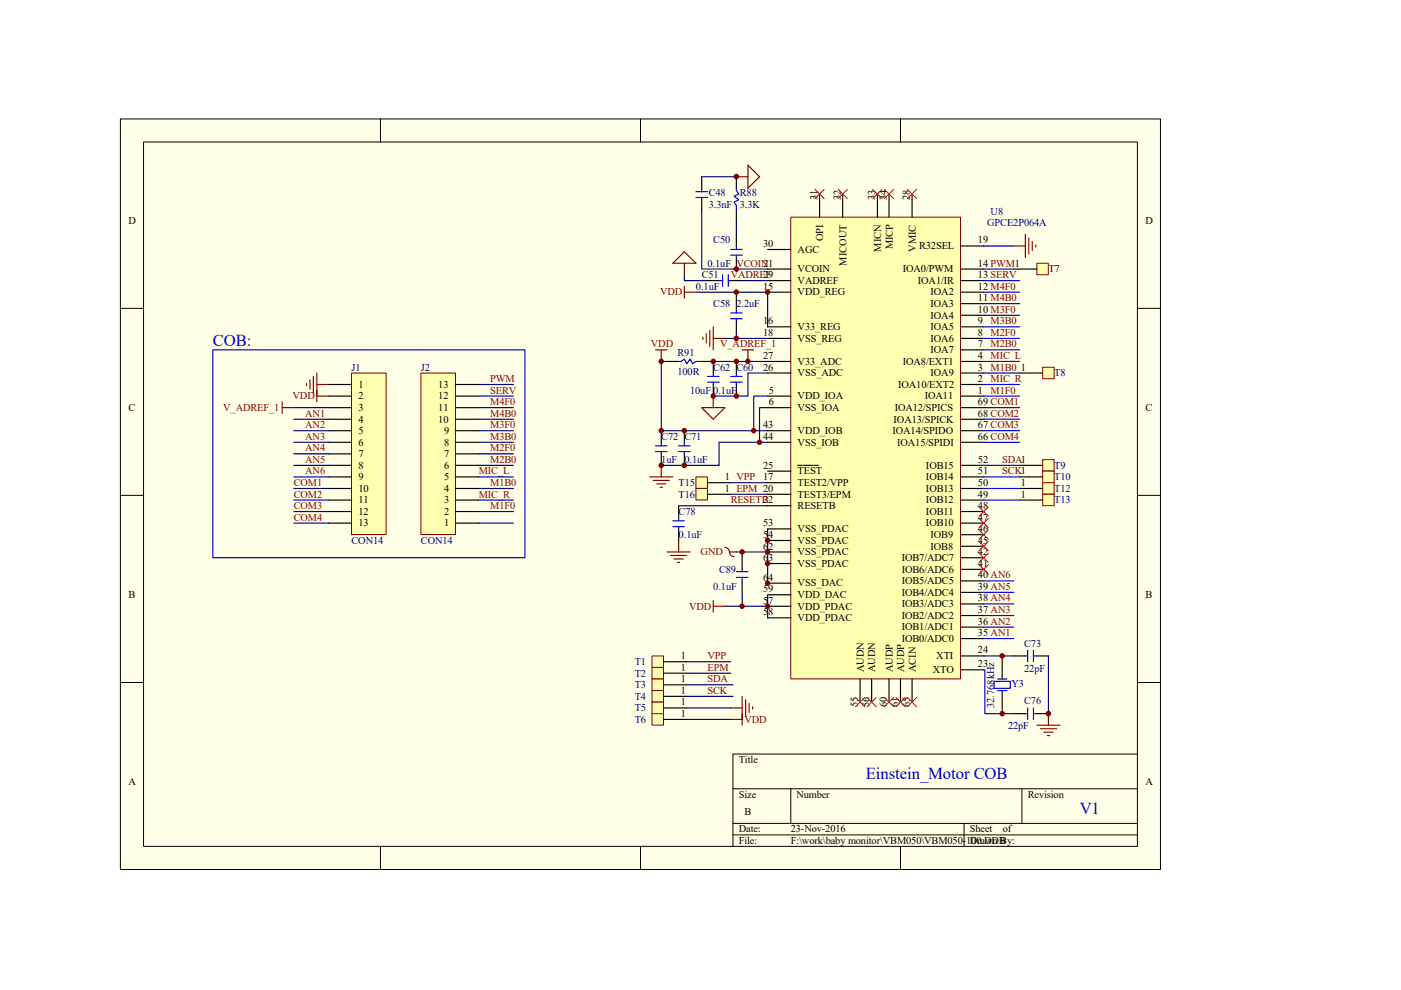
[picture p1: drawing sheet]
<svg xmlns="http://www.w3.org/2000/svg" width="297mm" height="210mm" viewBox="0 0 297 210" stroke-linecap="round" stroke-linejoin="round" font-family="sans-serif">
<path d="M25.5 25.2h220.5v159.2h-220.5z" fill="#ffffe8"/>
<g fill="none" stroke="#000" stroke-width=".21">
<path d="M25.5 25.2h220.5v159.2h-220.5zM30.4 30.1h210.7v149.4h-210.7zM80.7 25.2v4.9M135.8 25.2v4.9M190.9 25.2v4.9M25.5 65.4h4.9M241.2 65.4h4.9M25.5 105.1h4.9M241.2 105.1h4.9M25.5 144.8h4.9M241.2 144.8h4.9M241.2 159.9h-85.8v19.6"/>
<path d="M80.7 179.5v4.9M135.8 179.5v4.9M155.4 167.3h85.8M155.4 174.6h85.8M155.4 177.1h85.8M167.7 167.3v7.3M190.9 179.5v4.9M204.4 174.6v4.9M216.7 167.3v7.3"/>
</g>
<path d="M167.7 46.1h35.9v97.9h-35.9z" fill="#ffffb0"/>
<path d="M167.7 46.1h35.9v97.9h-35.9z" fill="none" stroke="#800000" stroke-width=".21"/>
<g fill="none" stroke="#000" stroke-width=".24">
<path d="M156.1 37.5v2.4M156.1 44.8v2.5M156.1 49.7v2.5M156.1 54.6v2.5M162.7 59.5h5M162.7 57.1h5M162.7 52.9h5M173.8 41.1v5M178.7 41.1v5M186 41.1v5M188.5 41.1v5M193.4 41.1v5"/>
<path d="M203.7 59.5h4.9M203.7 57.1h4.9M203.7 52.2h4.9M162.7 79.1h5M162.7 76.7h5M162.7 71.8h5M162.7 69.3h5M162.7 62h5M203.7 79.1h4.9M203.7 76.7h4.9M203.7 74.2h4.9M203.7 71.8h4.9"/>
<path d="M203.7 69.3h4.9M203.7 66.9h4.9M203.7 64.4h4.9M203.7 62h4.9M162.7 93.8h5M162.7 91.4h5M162.7 86.5h5M162.7 84h5M162.7 99.9h5M169.1 98.7h1M170.3 98.7h2M172.5 98.7h1"/>
<path d="M203.7 98.7h4.9M203.7 93.8h4.9M203.7 91.4h4.9M203.7 88.9h4.9M203.7 86.5h4.9M203.7 84h4.9M203.7 81.6h4.9M162.7 102.4h5M162.7 104.8h5M162.7 107.3h5M162.7 112.2h5M162.7 114.6h5"/>
<path d="M162.7 117.1h5M162.7 119.5h5M203.7 118.3h4.9M203.7 115.9h4.9M203.7 113.4h4.9M203.7 111h4.9M203.7 108.5h4.9M203.7 106.1h4.9M203.7 103.6h4.9M203.7 101.2h4.9M162.7 123.7h5M162.7 126.2h5"/>
<path d="M162.7 128.6h5M162.7 131h5M203.7 135.4h4.9M203.7 133h4.9M203.7 130.6h4.9M203.7 128.1h4.9M203.7 125.6h4.9M203.7 123.2h4.9M203.7 120.8h4.9M203.7 139.1h4.9M212.5 139.1v4.9M214.9 139.1h2.5"/>
<path d="M219.8 139.1h2.5M182.3 144v4.9M184.8 144v4.9M188.5 144v4.9M190.9 144v4.9M193.4 144v4.9M203.7 142.1h4.9M212.5 146.5v4.9M214.9 151.4h2.5M219.8 151.4h2.5"/>
</g>
<g fill="none" stroke="#00f" stroke-width=".24">
<path d="M156.1 39.9v.5l.5 .7-1 .5 1 .8-1 .5 .5 .7v1.2M154.9 54.1h2.4M154.9 52.9h2.4M156.1 52.2v.7M156.1 54.1v.5M217.4 139.1h.5M217.9 137.9v2.5M219.1 139.1h.7M219.1 137.9v2.5M210.8 144.5h3.4v1.5h-3.4zM211.5 144h2M211.5 146.5h2"/>
<path d="M217.4 151.4h.5M217.9 150.2v2.4M219.1 151.4h.7M219.1 150.2v2.4"/>
</g>
<path d="M208.8 139.1h6.1M222.3 139.1v12.3" fill="none" stroke="#000080" stroke-width=".24"/>
<path d="M214.9 52.2h2.5M217.4 49.7v4.9M218.1 50.5v3.4M218.9 51.2v1.9M219.6 51.9v.5M219.8 153.8h4.9M220.6 154.6h3.4M221.3 155.3h2M222.1 156h.4M222.3 151.4v2.4" fill="none" stroke="#800000" stroke-width=".24"/>
<path d="M219.9 55.9h2.4v2.4h-2.4z" fill="#ffffb0"/>
<path d="M219.8 55.8h2.5v2.5h-2.5z" fill="none" stroke="#800000" stroke-width=".21"/>
<path d="M214.9 57.1h4.9" fill="none" stroke="#000" stroke-width=".24"/>
<path d="M221.1 97.5h2.4v2.4h-2.4z" fill="#ffffb0"/>
<path d="M221.1 97.5h2.4v2.4h-2.4z" fill="none" stroke="#800000" stroke-width=".21"/>
<path d="M216.2 98.7h4.9" fill="none" stroke="#000" stroke-width=".24"/>
<path d="M221.1 99.9h2.4v2.5h-2.4z" fill="#ffffb0"/>
<path d="M221.1 99.9h2.4v2.5h-2.4z" fill="none" stroke="#800000" stroke-width=".21"/>
<path d="M216.2 101.2h4.9" fill="none" stroke="#000" stroke-width=".24"/>
<path d="M221.1 77.9h2.4v2.4h-2.4z" fill="#ffffb0"/>
<path d="M221.1 77.9h2.4v2.4h-2.4z" fill="none" stroke="#800000" stroke-width=".21"/>
<path d="M216.2 79.1h4.9" fill="none" stroke="#000" stroke-width=".24"/>
<path d="M221.1 102.4h2.4v2.4h-2.4z" fill="#ffffb0"/>
<path d="M221.1 102.4h2.4v2.4h-2.4z" fill="none" stroke="#800000" stroke-width=".21"/>
<path d="M216.2 103.6h4.9" fill="none" stroke="#000" stroke-width=".24"/>
<path d="M221.1 104.9h2.4v2.4h-2.4z" fill="#ffffb0"/>
<path d="M221.1 104.8h2.4v2.5h-2.4z" fill="none" stroke="#800000" stroke-width=".21"/>
<g fill="none" stroke="#000" stroke-width=".24">
<path d="M148.8 37.5v2.4M148.8 42.4v2.4M150 59.5h2.5M154.9 59.5h2.4M141.4 76.7h2.5M148.8 76.7h2.4v2.4M156.1 63.2v2.4M156.1 68.1v2.4M156.1 76.7v2.4M140.2 91.4v2.4M140.2 96.3v2.4M145.1 91.4v2.4"/>
<path d="M145.1 96.3v2.4M151.2 81.6v2.4M156.1 81.6v2.4M216.2 106.1h4.9"/>
</g>
<g fill="none" stroke="#00f" stroke-width=".24">
<path d="M148.8 39.9v.8M147.5 41.9h2.5M147.5 40.7h2.5M148.8 41.9v.5M152.5 59.5h.7M153.2 58.3v2.4M154.4 59.5h.5M154.4 58.3v2.4M143.9 76.7h.5l.7-.5 .5 1 .7-1 .5 1 .7-.5h1.3M150 79.8h2.5M151.2 79.1v.7M154.9 67.6h2.4"/>
<path d="M154.9 66.4h2.4M154.9 79.8h2.4M156.1 65.6v.8M156.1 67.6v.5M156.1 79.1v.7M139 95.8h2.4M139 94.6h2.4M140.2 93.8v.8M140.2 95.8v.5M143.9 95.8h2.4M143.9 94.6h2.4M145.1 93.8v.8"/>
<path d="M145.1 95.8v.5M150 81.1h2.5M151.2 81.1v.5M154.9 81.1h2.4M156.1 81.1v.5"/>
</g>
<g fill="none" stroke="#000080" stroke-width=".24">
<path d="M148.8 37.5h7.3M145.1 58.3v1.2h4.9M148.8 44.8v12.3h13.9M156.1 47.3v2.4M157.3 59.5h5.4M141.4 76.7h-1.2v14.7h19.6M147.5 62h15.2v7.3M151.2 76.7h11.5M153.7 71.8h2.4M156.1 70.5v1.3h6.6M156.1 62v1.2M162.7 79.1h-4.1v4.9h-7.4"/>
<path d="M161 93.8h-8.5v4.9h-12.3M162.7 84h-2.9v7.4h2.9M162.7 86.5h-1.7v7.3h1.7"/>
</g>
<g fill="none" stroke="#800000" stroke-width=".24">
<path d="M156.1 37.5h2.5M158.6 35l2.4 2.5-2.4 2.4zM145.1 53.4l2.4 2.4h-4.8zM145.1 55.8v2.5M149 71.5v.5M149.8 70.8v1.9M150.5 70.1v3.4M151.2 71.8h2.5M151.2 69.3v4.9M140.2 98.7v2.5M148.8 86.5h4.9l-2.5 2.4zM151.2 84v2.5"/>
<path d="M137.7 101.2h5M138.5 101.9h3.4M139.2 102.6h2M140 103.4h.5"/>
</g>
<path d="M147.6 101.2h2.4v2.4h-2.4z" fill="#ffffb0"/>
<path d="M147.5 101.2h2.5v2.4h-2.5z" fill="none" stroke="#800000" stroke-width=".21"/>
<path d="M150 102.4h4.9" fill="none" stroke="#000" stroke-width=".24"/>
<path d="M147.6 103.6h2.4v2.4h-2.4z" fill="#ffffb0"/>
<path d="M147.5 103.6h2.5v2.4h-2.5z" fill="none" stroke="#800000" stroke-width=".21"/>
<path d="M143.9 107.3v2.4M143.9 112.2v2.4M150 104.8h4.9M157.3 118.3v2.5M157.3 123.2v2.4" fill="none" stroke="#000" stroke-width=".24"/>
<g fill="none" stroke="#000080" stroke-width=".24">
<path d="M62.3 86.5h7.3M62.3 88.9h7.3M62.3 91.4h7.3M62.3 93.8h7.3M62.3 96.3h7.3M62.3 98.7h7.3M101.5 81.6h7.3M101.5 84h7.3M101.5 86.5h7.3M101.5 88.9h7.3M101.5 91.4h7.3M101.5 93.8h7.3"/>
<path d="M101.5 96.3h7.3M101.5 98.7h7.3M62.3 101.2h7.3M62.3 103.6h7.3M62.3 106.1h7.3M62.3 108.5h7.3M62.3 111h7.3M101.5 101.2h7.3M101.5 103.6h7.3M101.5 106.1h7.3M101.5 108.5h7.3M101.5 111h7.3"/>
<path d="M143.9 107.3h18.8M154.9 104.8h7.8M154.9 102.4h7.8M156.1 117.1h6.6M157.3 117.1v1.2M162.7 112.2v11.7M157.3 125.6v3h-3.6M157.3 128.6h5.4M162.7 126.2v4.8M147.5 140.4h7.4M147.5 142.8h7.4"/>
</g>
<g fill="none" stroke="#00f" stroke-width=".24">
<path d="M208.6 52.2h6.3M208.6 57.1h6.3M208.6 59.5h7.6M208.6 62h7.6M208.6 64.4h7.6M208.6 66.9h7.6M208.6 69.3h7.6M208.6 71.8h7.6M208.6 74.2h7.6M208.6 79.1h7.6M208.6 76.7h7.6M208.6 98.7h7.6"/>
<path d="M208.6 81.6h7.6M208.6 84h7.6M208.6 86.5h7.6M208.6 88.9h7.6M208.6 91.4h7.6M208.6 93.8h7.6M142.7 111.7h2.4M142.7 110.5h2.4M143.9 109.7v.8M143.9 111.7v.5M208.6 101.2h7.6M208.6 103.6h7.6"/>
<path d="M208.6 106.1h7.6M156.1 121.2h2.5M156.1 122.5h2.5M157.3 120.8v.4M157.3 122.5v.7M208.6 139.1h.2M208.6 123.2h6.3M208.6 125.6h6.3M208.6 128.1h6.3M208.6 130.6h6.3M208.6 133h6.3M208.6 135.4h6.3"/>
<path d="M208.6 142.1h.2v9.3h6.1"/>
</g>
<g fill="none" stroke="#800000" stroke-width=".24">
<path d="M66.4 79.8v3.5M67.2 79.1v6.1M139 74.2h2.4M140.2 74.2v2.5M145.1 60.7v2.5M145.1 62h2.4M157.3 74.2h2.5M158.6 74.2v2.5M59.8 85.2v2.5M59.8 86.5h2.5M65 81.3v.5M65.7 80.6v1.9"/>
<path d="M67.2 81.6h2.4M67.2 84h2.4M141.4 117.1h4.9M142.2 117.8h3.4M142.9 118.6h2M143.6 119.3h.5M143.9 114.6v2.5M153.7 116.1a.97 .97 0 0 1 .9 1M156.1 117.1h-1.4a.97 .97 0 0 0 .9 .9M151.2 128.6h2.5M151.2 127.4v2.4M154.9 150.2h2.4"/>
<path d="M154.9 152.6h2.4M157.3 147.7v6.1M158.1 148.4v3.5M158.8 149.2v1.9M159.6 149.9v.5"/>
</g>
<g fill="none" stroke="#f00" stroke-width=".21">
<path d="M172.8 40.2l1.9 1.9M174.7 40.2l-1.9 1.9M177.7 40.2l2 1.9M179.7 40.2l-2 1.9M185 40.2l2 1.9M187 40.2l-2 1.9M187.5 40.2l2 1.9M189.5 40.2l-2 1.9M192.4 40.2l1.9 1.9M194.3 40.2l-1.9 1.9M207.6 107.5l1.9 2M207.6 110l1.9 1.9"/>
<path d="M207.6 112.4l1.9 2M207.6 114.9l1.9 1.9M207.6 117.3l1.9 2M207.6 119.8l1.9 1.9M209.5 107.5l-1.9 2M209.5 110l-1.9 1.9M209.5 112.4l-1.9 2M209.5 114.9l-1.9 1.9M209.5 117.3l-1.9 2M209.5 119.8l-1.9 1.9M181.4 147.9l1.9 2M183.3 147.9l-1.9 2"/>
<path d="M183.8 147.9l2 2M185.8 147.9l-2 2M187.5 147.9l2 2M189.5 147.9l-2 2M189.9 147.9l2 2M191.9 147.9l-2 2M192.4 147.9l1.9 2M194.3 147.9l-1.9 2"/>
</g>
<path d="M74.5 79.1h7.4v34.3h-7.4z" fill="#ffffb0"/>
<path d="M74.5 79.1h7.4v34.3h-7.4z" fill="none" stroke="#800000" stroke-width=".21"/>
<g fill="none" stroke="#000" stroke-width=".24">
<path d="M69.6 81.6h4.9M69.6 84h4.9M69.6 86.5h4.9M69.6 88.9h4.9M69.6 91.4h4.9M69.6 93.8h4.9M69.6 96.3h4.9M69.6 98.7h4.9M69.6 101.2h4.9M69.6 103.6h4.9M69.6 106.1h4.9M69.6 108.5h4.9"/>
<path d="M69.6 111h4.9"/>
</g>
<path d="M89.3 79.1h7.3v34.3h-7.3z" fill="#ffffb0"/>
<path d="M89.2 79.1h7.4v34.3h-7.4z" fill="none" stroke="#800000" stroke-width=".21"/>
<g fill="none" stroke="#000" stroke-width=".24">
<path d="M96.6 98.7h4.9M96.6 96.3h4.9M96.6 93.8h4.9M96.6 91.4h4.9M96.6 88.9h4.9M96.6 86.5h4.9M96.6 84h4.9M96.6 81.6h4.9M96.6 111h4.9M96.6 108.5h4.9M96.6 106.1h4.9M96.6 103.6h4.9"/>
<path d="M96.6 101.2h4.9"/>
</g>
<path d="M138.3 139.1h2.4v2.5h-2.4z" fill="#ffffb0"/>
<path d="M138.2 139.1h2.5v2.5h-2.5z" fill="none" stroke="#800000" stroke-width=".21"/>
<path d="M140.7 140.4h4.9" fill="none" stroke="#000" stroke-width=".24"/>
<path d="M138.3 141.6h2.4v2.4h-2.4z" fill="#ffffb0"/>
<path d="M138.2 141.6h2.5v2.4h-2.5z" fill="none" stroke="#800000" stroke-width=".21"/>
<path d="M140.7 142.8h4.9" fill="none" stroke="#000" stroke-width=".24"/>
<path d="M138.3 144h2.4v2.5h-2.4z" fill="#ffffb0"/>
<path d="M138.2 144h2.5v2.5h-2.5z" fill="none" stroke="#800000" stroke-width=".21"/>
<path d="M140.7 145.2h4.9" fill="none" stroke="#000" stroke-width=".24"/>
<path d="M138.3 146.5h2.4v2.4h-2.4z" fill="#ffffb0"/>
<path d="M138.2 146.5h2.5v2.4h-2.5z" fill="none" stroke="#800000" stroke-width=".21"/>
<path d="M140.7 147.7h4.9" fill="none" stroke="#000" stroke-width=".24"/>
<path d="M138.3 148.9h2.4v2.4h-2.4z" fill="#ffffb0"/>
<path d="M138.2 148.9h2.5v2.4h-2.5z" fill="none" stroke="#800000" stroke-width=".21"/>
<path d="M140.7 150.2h4.9" fill="none" stroke="#000" stroke-width=".24"/>
<path d="M138.3 151.4h2.4v2.4h-2.4z" fill="#ffffb0"/>
<path d="M138.2 151.4h2.5v2.4h-2.5z" fill="none" stroke="#800000" stroke-width=".21"/>
<path d="M140.7 152.6h4.9" fill="none" stroke="#000" stroke-width=".24"/>
<path d="M145.6 140.4h1.9M145.6 142.8h1.9M145.6 145.2h9.8M145.6 147.7h9.8M145.6 150.2h9.3M145.6 152.6h9.3" fill="none" stroke="#000080" stroke-width=".24"/>
<path d="M45.1 74.2h66.2v44.1h-66.2z" fill="none" stroke="#00f" stroke-width=".24"/>
<g fill="#800000" stroke="#800000" stroke-width=".21">
<circle cx="162.7" cy="114.6" r=".48"/>
<circle cx="162.7" cy="123.7" r=".48"/>
<circle cx="162.7" cy="62" r=".48"/>
<circle cx="162.7" cy="117.1" r=".48"/>
<circle cx="162.7" cy="119.5" r=".48"/>
<circle cx="162.7" cy="128.6" r=".48"/>
<circle cx="156.1" cy="37.5" r=".49"/>
<circle cx="156.1" cy="57.1" r=".48"/>
<circle cx="212.5" cy="151.4" r=".48"/>
<circle cx="212.5" cy="139.1" r=".48"/>
<circle cx="222.3" cy="151.4" r=".48"/>
<circle cx="156.1" cy="62" r=".48"/>
<circle cx="156.1" cy="71.8" r=".49"/>
<circle cx="156.1" cy="84" r=".48"/>
<circle cx="156.1" cy="76.7" r=".48"/>
<circle cx="151.2" cy="84" r=".48"/>
<circle cx="151.2" cy="76.7" r=".48"/>
<circle cx="145.1" cy="98.7" r=".49"/>
<circle cx="145.1" cy="91.3" r=".48"/>
<circle cx="140.2" cy="98.7" r=".48"/>
<circle cx="140.2" cy="91.3" r=".48"/>
<circle cx="159.8" cy="91.3" r=".48"/>
<circle cx="161" cy="93.8" r=".48"/>
<circle cx="157.3" cy="128.6" r=".48"/>
<circle cx="157.3" cy="117.1" r=".48"/>
<circle cx="158.6" cy="76.7" r=".48"/>
<circle cx="140.2" cy="76.7" r=".48"/>
</g>
<g font-size="3.5" fill="#00f">
<text x="45.1" y="73.4">COB:</text>
<text x="183.6" y="165.3">Einstein_Motor COB</text>
<text x="228.9" y="172.6">V1</text>
</g>
<g font-size="2.2" fill="#000080">
<text x="150.3" y="41.6">C48</text>
<text x="156.9" y="41.6">R88</text>
<text x="150.3" y="44">3.3nF</text>
<text x="156.9" y="44">3.3K</text>
<text x="209.3" y="48">GPCE2P064A</text>
<text x="210" y="45.5">U8</text>
<text x="151.2" y="51.6">C50</text>
<text x="148.8" y="59">C51</text>
<text x="150" y="56.6">0.1uF VCOIN</text>
<text x="222.3" y="57.8">T7</text>
<text x="147.5" y="61.4">0.1uF</text>
<text x="151.2" y="65.1">C58 2.2uF</text>
<text x="143.6" y="75.4">R91</text>
<text x="74.5" y="78.6">J1</text>
<text x="89.2" y="78.6">J2</text>
<text x="143.6" y="79.6">100R</text>
<text x="146.3" y="83.5">10uF 0.1uF</text>
<text x="151.2" y="78.6">C62 C60</text>
<text x="223.5" y="79.8">T8</text>
<text x="140.2" y="93.3">C72 C71</text>
<text x="140.2" y="98.2">1uF 0.1uF</text>
<text x="223.5" y="99.4">T9</text>
<text x="223.5" y="101.9">T10</text>
<text x="143.9" y="103.1">T15</text>
<text x="143.9" y="105.5">T16</text>
<text x="223.5" y="104.3">T12</text>
<text x="223.5" y="106.8">T13</text>
<text x="143.9" y="109.2">C78</text>
<text x="74.5" y="115.3">CON14</text>
<text x="89.2" y="115.3">CON14</text>
<text x="143.9" y="114.1">0.1uF</text>
<text x="151.2" y="125.1">0.1uF</text>
<text x="152.5" y="121.5">C89</text>
<text x="217.1" y="137.1">C73</text>
<text x="134.6" y="141.1">T1</text>
<text x="134.6" y="143.5">T2</text>
<text x="217.1" y="142.5">22pF</text>
<text x="134.6" y="145.9">T3</text>
<text x="134.6" y="148.4">T4</text>
<text x="214.5" y="145.7">Y3</text>
<text x="217.1" y="149.4">C76</text>
<text x="134.6" y="150.9">T5</text>
<text x="134.6" y="153.3">T6</text>
<text x="210.8" y="150.2" transform="rotate(-90 210.8 150.2)">32.768kHz</text>
<text x="213.7" y="154.5">22pF</text>
</g>
<g font-size="2.2">
<text x="27.2" y="47.5">D</text>
<text x="173.3" y="42.4" transform="rotate(-90 173.3 42.4)">31</text>
<text x="178.2" y="42.4" transform="rotate(-90 178.2 42.4)">32</text>
<text x="185.6" y="42.4" transform="rotate(-90 185.6 42.4)">33</text>
<text x="188" y="42.4" transform="rotate(-90 188 42.4)">34</text>
<text x="192.9" y="42.4" transform="rotate(-90 192.9 42.4)">28</text>
<text x="242.9" y="47.5">D</text>
<text x="161.8" y="52.4">30</text>
<text x="169.1" y="53.6">AGC</text>
<text x="174.6" y="51.2" transform="rotate(-90 174.6 51.2)">OPI</text>
<text x="186.8" y="53.4" transform="rotate(-90 186.8 53.4)">MICN</text>
<text x="189.3" y="52.9" transform="rotate(-90 189.3 52.9)">MICP</text>
<text x="194.2" y="53.4" transform="rotate(-90 194.2 53.4)">VMIC</text>
<text x="194.9" y="52.9">R32SEL</text>
<text x="207.3" y="51.6">19</text>
<text x="161.8" y="56.6">21</text>
<text x="161.8" y="59">29</text>
<text x="169.1" y="57.8">VCOIN</text>
<text x="179.5" y="56.3" transform="rotate(-90 179.5 56.3)">MICOUT</text>
<text x="191.4" y="57.8">IOA0/PWM</text>
<text x="207.3" y="59">13 SERV</text>
<text x="207.3" y="56.6">14 PWM1</text>
<text x="161.8" y="61.4">15</text>
<text x="169.1" y="60.2">VADREF</text>
<text x="169.1" y="62.7">VDD_REG</text>
<text x="194.6" y="60.2">IOA1/IR</text>
<text x="197.3" y="65.1">IOA3</text>
<text x="197.3" y="62.7">IOA2</text>
<text x="207.3" y="63.9">11 M4B0</text>
<text x="207.3" y="61.4">12 M4F0</text>
<text x="161.8" y="68.8">16</text>
<text x="161.8" y="71.2">18</text>
<text x="169.1" y="70">V33_REG</text>
<text x="197.3" y="70">IOA5</text>
<text x="197.3" y="67.6">IOA4</text>
<text x="207.3" y="71.2">8</text>
<text x="207.3" y="68.8">9</text>
<text x="207.3" y="66.3">10 M3F0</text>
<text x="161.8" y="76.1">27</text>
<text x="169.1" y="72.5">VSS_REG</text>
<text x="169.1" y="77.4">V33_ADC</text>
<text x="191.4" y="77.4">IOA8/EXT1</text>
<text x="197.3" y="74.9">IOA7</text>
<text x="197.3" y="72.5">IOA6</text>
<text x="207.3" y="76.1">4</text>
<text x="207.3" y="73.7">7</text>
<text x="76" y="82.3">1</text>
<text x="92.9" y="82.3">13</text>
<text x="161.8" y="78.6">26</text>
<text x="163" y="83.5">5</text>
<text x="169.1" y="79.8">VSS_ADC</text>
<text x="190.4" y="82.3">IOA10/EXT2</text>
<text x="197.3" y="79.8">IOA9</text>
<text x="207.3" y="81">2</text>
<text x="207.3" y="78.6">3</text>
<text x="207.3" y="83.5">1</text>
<text x="216.4" y="78.6">1</text>
<text x="27.2" y="87.2">C</text>
<text x="76" y="84.7">2</text>
<text x="76" y="87.2">3</text>
<text x="76" y="89.6">4</text>
<text x="92.9" y="89.6">10</text>
<text x="92.9" y="87.2">11</text>
<text x="92.9" y="84.7">12</text>
<text x="163" y="85.9">6</text>
<text x="169.1" y="84.7">VDD_IOA</text>
<text x="169.1" y="87.2">VSS_IOA</text>
<text x="189.5" y="89.6">IOA13/SPICK</text>
<text x="189.7" y="87.2">IOA12/SPICS</text>
<text x="196.1" y="84.7">IOA11</text>
<text x="207.3" y="88.4">68 COM2</text>
<text x="207.3" y="85.9">69 COM1</text>
<text x="242.9" y="87.2">C</text>
<text x="76" y="92.1">5</text>
<text x="76" y="94.5">6</text>
<text x="94.1" y="94.5">8</text>
<text x="94.1" y="92.1">9</text>
<text x="161.8" y="90.8">43</text>
<text x="161.8" y="93.3">44</text>
<text x="169.1" y="92.1">VDD_IOB</text>
<text x="169.1" y="94.5">VSS_IOB</text>
<text x="189.2" y="92.1">IOA14/SPIDO</text>
<text x="190.2" y="94.5">IOA15/SPIDI</text>
<text x="207.3" y="93.3">66 COM4</text>
<text x="207.3" y="90.8">67 COM3</text>
<text x="76" y="97">7</text>
<text x="76" y="99.4">8</text>
<text x="76" y="101.9">9</text>
<text x="94.1" y="101.9">5</text>
<text x="94.1" y="99.4">6</text>
<text x="94.1" y="97">7</text>
<text x="153.7" y="101.9">1 VPP</text>
<text x="161.8" y="99.4">25</text>
<text x="161.8" y="101.9">17</text>
<text x="169.1" y="100.6">TEST</text>
<text x="196.3" y="101.9">IOB14</text>
<text x="196.3" y="99.4">IOB15</text>
<text x="207.3" y="100.6">51</text>
<text x="207.3" y="98.2">52</text>
<text x="76" y="104.3">10</text>
<text x="76" y="106.8">11</text>
<text x="94.1" y="106.8">3</text>
<text x="94.1" y="104.3">4</text>
<text x="153.7" y="104.3">1 EPM 20</text>
<text x="161.8" y="106.8">22</text>
<text x="169.1" y="103.1">TEST2/VPP</text>
<text x="169.1" y="105.5">TEST3/EPM</text>
<text x="169.1" y="108">RESETB</text>
<text x="196.3" y="106.8">IOB12</text>
<text x="196.3" y="104.3">IOB13</text>
<text x="207.3" y="108">48</text>
<text x="207.3" y="105.5">49</text>
<text x="207.3" y="103.1">50</text>
<text x="216.4" y="103.1">1</text>
<text x="216.4" y="105.5">1</text>
<text x="76" y="109.2">12</text>
<text x="76" y="111.7">13</text>
<text x="94.1" y="111.7">1</text>
<text x="94.1" y="109.2">2</text>
<text x="161.8" y="111.7">53</text>
<text x="169.1" y="112.9">VSS_PDAC</text>
<text x="196.3" y="111.7">IOB10</text>
<text x="196.3" y="109.2">IOB11</text>
<text x="207.3" y="110.4">47</text>
<text x="207.3" y="112.9">46</text>
<text x="161.8" y="114.1">54</text>
<text x="161.8" y="116.6">62</text>
<text x="161.8" y="119">63</text>
<text x="169.1" y="115.3">VSS_PDAC</text>
<text x="169.1" y="117.8">VSS_PDAC</text>
<text x="191.2" y="119">IOB7/ADC7</text>
<text x="197.3" y="116.6">IOB8</text>
<text x="197.3" y="114.1">IOB9</text>
<text x="207.3" y="115.3">45</text>
<text x="207.3" y="117.8">42</text>
<text x="161.8" y="123.2">64</text>
<text x="161.8" y="125.6">59</text>
<text x="169.1" y="120.2">VSS_PDAC</text>
<text x="169.1" y="124.4">VSS_DAC</text>
<text x="191.2" y="123.9">IOB5/ADC5</text>
<text x="191.2" y="121.5">IOB6/ADC6</text>
<text x="207.3" y="125.1">39 AN5</text>
<text x="207.3" y="122.7">40 AN6</text>
<text x="207.3" y="120.2">41</text>
<text x="27.2" y="126.9">B</text>
<text x="161.8" y="128.1">57</text>
<text x="161.8" y="130.5">58</text>
<text x="169.1" y="126.9">VDD_DAC</text>
<text x="169.1" y="129.3">VDD_PDAC</text>
<text x="169.1" y="131.7">VDD_PDAC</text>
<text x="191.2" y="131.3">IOB2/ADC2</text>
<text x="191.2" y="128.8">IOB3/ADC3</text>
<text x="191.2" y="126.4">IOB4/ADC4</text>
<text x="207.3" y="130">37 AN3</text>
<text x="207.3" y="127.6">38 AN4</text>
<text x="242.9" y="126.9">B</text>
<text x="191.2" y="136.1">IOB0/ADC0</text>
<text x="191.2" y="133.7">IOB1/ADC1</text>
<text x="207.3" y="134.9">35 AN1</text>
<text x="207.3" y="132.5">36 AN2</text>
<text x="144.4" y="139.8">1</text>
<text x="144.4" y="142.3">1</text>
<text x="183.1" y="142.6" transform="rotate(-90 183.1 142.6)">AUDN</text>
<text x="185.6" y="142.6" transform="rotate(-90 185.6 142.6)">AUDN</text>
<text x="189.3" y="142.6" transform="rotate(-90 189.3 142.6)">AUDP</text>
<text x="191.7" y="142.6" transform="rotate(-90 191.7 142.6)">AUDP</text>
<text x="194.2" y="142.6" transform="rotate(-90 194.2 142.6)">ACIN</text>
<text x="197.8" y="142.8">XTO</text>
<text x="198.5" y="139.8">XTI</text>
<text x="207.3" y="138.6">24</text>
<text x="207.3" y="141.5">23</text>
<text x="144.4" y="144.7">1</text>
<text x="144.4" y="147.2">1</text>
<text x="144.4" y="149.6">1</text>
<text x="181.9" y="149.9" transform="rotate(-90 181.9 149.9)">55</text>
<text x="184.4" y="149.9" transform="rotate(-90 184.4 149.9)">56</text>
<text x="188" y="149.9" transform="rotate(-90 188 149.9)">60</text>
<text x="190.5" y="149.9" transform="rotate(-90 190.5 149.9)">61</text>
<text x="192.9" y="149.9" transform="rotate(-90 192.9 149.9)">65</text>
<text x="144.4" y="152.1">1</text>
<text x="156.6" y="161.9">Title</text>
<text x="27.2" y="166.5">A</text>
<text x="242.9" y="166.5">A</text>
<text x="156.6" y="169.2">Size</text>
<text x="157.8" y="172.9">B</text>
<text x="168.9" y="169.2">Number</text>
<text x="217.9" y="169.2">Revision</text>
<text x="156.6" y="176.6">Date:</text>
<text x="156.6" y="179">File:</text>
<text x="167.7" y="179">F:\work\baby monitor\VBM050\VBM050-100.DDB</text>
<text x="167.7" y="176.6">23-Nov-2016</text>
<text x="205.6" y="176.6">Sheet</text>
<text x="205.6" y="179">Drawn By:</text>
<text x="212.6" y="176.6">of</text>
</g>
<g font-size="2.2" fill="#800000">
<text x="154.9" y="59">VADREF</text>
<text x="140" y="62.7">VDD</text>
<text x="210" y="68.8">M3B0</text>
<text x="210" y="71.2">M2F0</text>
<text x="138" y="73.7">VDD</text>
<text x="152.7" y="73.7">V_ADREF_1</text>
<text x="210" y="73.7">M2B0</text>
<text x="210" y="76.1">MIC_L</text>
<text x="103.9" y="83.5">SERV</text>
<text x="103.9" y="81">PWM</text>
<text x="210" y="78.6">M1B0</text>
<text x="210" y="83.5">M1F0</text>
<text x="210" y="81">MIC_R</text>
<text x="47.3" y="87.2">V_ADREF_1</text>
<text x="62" y="84.7">VDD</text>
<text x="64.7" y="88.4">AN1</text>
<text x="103.9" y="85.9">M4F0</text>
<text x="103.9" y="88.4">M4B0</text>
<text x="64.7" y="90.8">AN2</text>
<text x="64.7" y="93.3">AN3</text>
<text x="64.7" y="95.7">AN4</text>
<text x="103.9" y="95.7">M2F0</text>
<text x="103.9" y="90.8">M3F0</text>
<text x="103.9" y="93.3">M3B0</text>
<text x="64.7" y="100.6">AN6</text>
<text x="64.7" y="98.2">AN5</text>
<text x="101.5" y="100.6">MIC_L</text>
<text x="103.9" y="98.2">M2B0</text>
<text x="212.5" y="98.2">SDA1</text>
<text x="212.5" y="100.6">SCK1</text>
<text x="62.3" y="103.1">COM1</text>
<text x="62.3" y="105.5">COM2</text>
<text x="62.3" y="108">COM3</text>
<text x="101.5" y="105.5">MIC_R</text>
<text x="103.9" y="108">M1F0</text>
<text x="103.9" y="103.1">M1B0</text>
<text x="154.9" y="106.8">RESETB</text>
<text x="62.3" y="110.4">COM4</text>
<text x="148.5" y="117.8">GND</text>
<text x="146.1" y="129.3">VDD</text>
<text x="150" y="139.8">VPP</text>
<text x="150" y="142.3">EPM</text>
<text x="150" y="144.7">SDA</text>
<text x="150" y="147.2">SCK</text>
<text x="157.8" y="153.3">VDD</text>
</g>
</svg>
